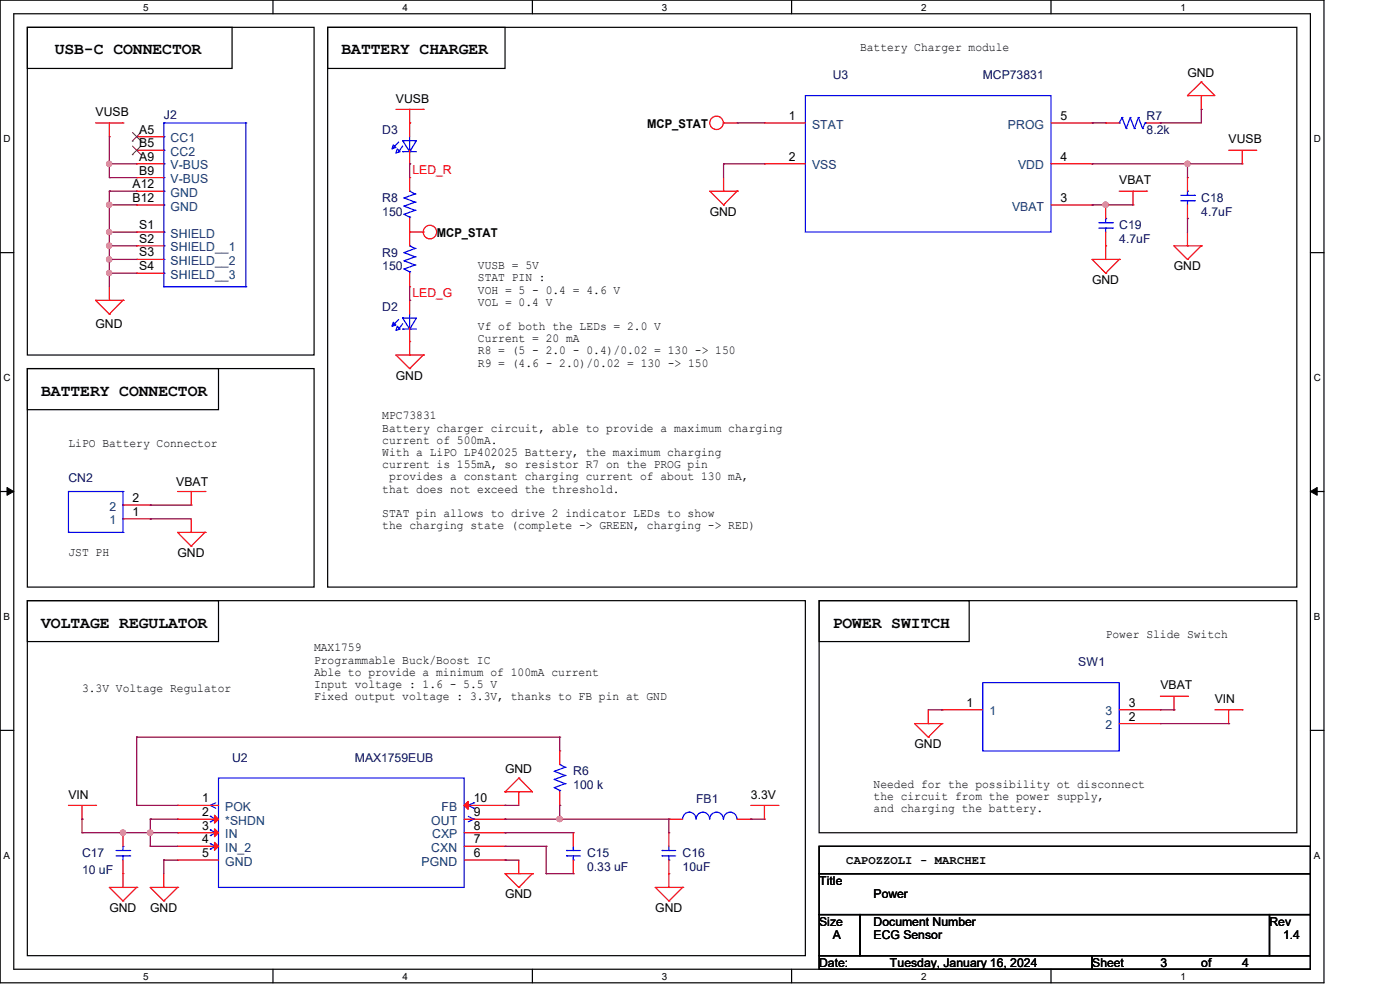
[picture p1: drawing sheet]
<svg xmlns="http://www.w3.org/2000/svg" width="297mm" height="210mm" viewBox="0 0 297 210" stroke-linecap="round" stroke-linejoin="round" font-family="sans-serif">
<path d="M0 0h280.9v208.5h-280.9zM2.9 2.9h275.1v202.7h-275.1z" fill="none" stroke="#000" stroke-width=".25"/>
<g fill="#fff">
<path d="M30.4 .3h1.1v2.4h-1.1z"/>
<path d="M30.4 205.9h1.1v2.3h-1.1z"/>
</g>
<path d="M57.9 0v2.9M57.9 205.6v2.9" fill="none" stroke="#000" stroke-width=".25"/>
<g fill="#fff">
<path d="M85.4 .3h1.1v2.4h-1.1z"/>
<path d="M85.4 205.9h1.1v2.3h-1.1z"/>
</g>
<path d="M112.9 0v2.9M112.9 205.6v2.9" fill="none" stroke="#000" stroke-width=".25"/>
<g fill="#fff">
<path d="M140.4 .3h1.2v2.4h-1.2z"/>
<path d="M140.4 205.9h1.2v2.3h-1.2z"/>
</g>
<path d="M167.9 0v2.9M167.9 205.6v2.9" fill="none" stroke="#000" stroke-width=".25"/>
<g fill="#fff">
<path d="M195.4 .3h1.2v2.4h-1.2z"/>
<path d="M195.4 205.9h1.2v2.3h-1.2z"/>
</g>
<path d="M223 0v2.9M223 205.6v2.9" fill="none" stroke="#000" stroke-width=".25"/>
<g fill="#fff">
<path d="M250.4 .3h1.2v2.4h-1.2z"/>
<path d="M250.4 205.9h1.2v2.3h-1.2z"/>
<path d="M.8 28.2h1.4v2.4h-1.4z"/>
<path d="M278.7 28.2h1.5v2.4h-1.5z"/>
<path d="M.8 78.9h1.4v2.3h-1.4z"/>
<path d="M278.7 78.9h1.5v2.3h-1.5z"/>
</g>
<path d="M0 53.6h2.9M278 53.6h2.9" fill="none" stroke="#000" stroke-width=".25"/>
<g fill="#fff">
<path d="M.8 129.6h1.3v2.3h-1.3z"/>
<path d="M278.7 129.6h1.4v2.3h-1.4z"/>
</g>
<path d="M0 104.3h2.9M278 104.3h2.9" fill="none" stroke="#000" stroke-width=".25"/>
<path d="M1.5 103.4l1.4 .9-1.4 .8zM278 104.3l1.4-.9v1.7z" fill="#000" stroke="#000" stroke-width=".21"/>
<g fill="#fff">
<path d="M.8 180.3h1.3v2.3h-1.3z"/>
<path d="M278.7 180.3h1.4v2.3h-1.4z"/>
</g>
<g fill="none" stroke="#000" stroke-width=".25">
<path d="M5.8 5.8h60.8v69.5h-60.8zM5.8 5.8h43.4v8.7h-43.4zM69.5 5.8h205.6v118.7h-205.6zM69.5 5.8h37.6v8.7h-37.6zM5.8 78.2h60.8v46.3h-60.8zM5.8 78.2h40.6v8.7h-40.6zM5.8 127.4h165.1v75.3h-165.1zM5.8 127.4h40.6v8.7h-40.6zM173.8 127.4h101.3v49.3h-101.3zM173.8 127.4h31.8v8.7h-31.8zM0 154.9h2.9M278 154.9h2.9"/>
<path d="M173.8 179.5h104.2v5.8h-104.2zM173.8 185.3h104.2v8.7h-104.2zM173.8 194h8.7v8.7h-8.7zM182.5 194h86.8v8.7h-86.8zM269.3 194h8.7v8.7h-8.7zM173.8 202.7h57.9v2.9h-57.9zM231.7 202.7h46.3v2.9h-46.3z"/>
</g>
<g fill="none" stroke="#f00" stroke-width=".25">
<path d="M254.8 17.4h.1M254.8 17.4l2.9 2.9h-5.8M254.8 17.4l-2.9 2.9M20.3 26.1h5.8M23.2 29h.1M23.2 26.1v2.9M26.1 26.1h.1M29 29h.1M29 31.9h.1M29 34.8h.1M29 37.7h.1M29 31.9h5.8"/>
<path d="M29 34.8h5.8M29 29h5.8M29 37.7h5.8M84 23.2h5.8M86.9 26.1h.1M86.9 34.8h.1M86.9 37.7h.1M86.9 23.2v5.8M86.9 31.9v2.9M86.9 37.7v2.9M89.8 23.2h.1M153.5 26.1h.1"/>
<path d="M153.5 26.1h2.9M153.5 37.7v2.9M162.2 26.1h.1M162.2 34.8h.1M162.2 26.1h8.7M162.2 34.8h8.7M223 26.1h8.7M223 34.8h8.7M231.7 34.8h.1M231.7 26.1h.1M234.6 26.1h.1M234.6 26.1h2.8"/>
<path d="M243.2 26.1h3M246.2 26.1h.1M251.9 20.3h.1M251.9 37.7h.1M251.9 37.7v2.9M254.8 20.3h.1M254.8 20.3v2.9M260.6 31.9h5.8M263.5 34.8h.1M263.5 31.9v2.9M266.4 31.9h.1M29 40.6h.1"/>
<path d="M29 49.2h.1M29 43.5h.1M29 52.2h.1M29 55h.1M29 58h.1M29 49.2h5.8M29 40.6h5.8M29 55h5.8M29 52.2h5.8M29 43.5h5.8M29 58h5.8M86.9 49.2h.1"/>
<path d="M86.9 49.2h2.9M86.9 46.4v5.8M86.9 58v2.8M89.8 49.2h.1M153.5 40.6h.1M153.5 43.5h.1M156.4 40.6h.1M156.4 40.6h-5.8l2.9 2.9M156.4 40.6l-2.9 2.9M223 43.5h8.7M231.7 43.5h.1M234.6 55h.1"/>
<path d="M234.6 58h.1M234.6 52.2h.1M234.6 43.5h.1M234.6 43.5v2.9M234.6 49.2v5.8M237.4 55h.1M237.4 40.6h5.8M237.4 55h-5.7l2.9 3M237.4 55l-2.8 3M240.4 43.5h.1M240.4 40.6v2.9M243.2 40.6h.1"/>
<path d="M251.9 52.2h.1M251.9 55h.1M251.9 46.4h.1M251.9 43.5v2.9M251.9 49.2v3M254.8 52.2h.1M254.8 52.2h-5.8l2.9 2.8M254.8 52.2l-2.9 2.8M23.2 63.7h.1M23.2 66.6h.1M23.2 60.8v2.9M26.1 63.7h.1"/>
<path d="M26.1 63.7h-5.8l2.9 2.9M26.1 63.7l-2.9 2.9M86.9 75.3h.1M86.9 78.2h.1M86.9 72.4h.1M86.9 63.7h.1M86.9 60.8h.1M86.9 63.7v2.9M86.9 69.5v5.8M89.8 75.3h.1M89.8 75.3h-5.8l2.9 2.9M89.8 75.3l-2.9 2.9"/>
<path d="M26.1 110.1h5.8M26.1 107.1h5.8M31.9 110.1h.1M31.9 107.1h.1M37.7 104.3h5.8M40.6 107.1h.1M40.6 112.9h.1M40.6 115.9h.1M40.6 104.3v2.8M40.6 110.1v2.8M43.5 104.3h.1M43.5 112.9h.1"/>
<path d="M43.5 112.9h-5.8l2.9 3M43.5 112.9l-2.9 3M118.7 159.3h.1M118.7 159.3v2.9M196.9 153.5h.1M196.9 156.4h.1M196.9 150.6v2.9M199.8 153.5h.1M199.8 150.6h.1M199.8 153.5h-5.8l2.9 2.9M199.8 153.5l-2.9 2.9M199.8 150.6h8.7"/>
<path d="M237.4 153.5h8.8M237.4 150.6h8.8M246.2 153.5h.1M246.2 150.6h.1M246.2 147.7h5.7M249 150.6h.1M249 147.7v2.9M251.9 147.7h.1M257.7 150.6h5.8M260.6 153.5h.1M260.6 150.6v2.9M263.5 150.6h.1"/>
<path d="M14.5 170.9h5.8M17.4 173.8h.1M17.4 170.9v2.9M20.3 170.9h.1M26.1 176.7h.1M26.1 176.7v2.8M37.7 170.9h.1M37.7 173.8h.1M37.7 176.7h.1M37.7 179.5h.1M37.7 170.9h8.7M37.7 173.8h8.7"/>
<path d="M37.7 176.7h8.7M37.7 179.5h8.7M98.5 170.9h8.6M98.5 173.8h8.6M98.5 176.7h8.6M98.5 179.5h8.6M107.1 168h.1M107.1 179.5h.1M107.1 176.7h.1M107.1 173.8h.1M107.1 170.9h.1M110.1 168h.1"/>
<path d="M110.1 165.1h.1M110.1 168v2.9M110.1 165.1l2.8 2.9h-5.8M110.1 165.1l-3 2.9M118.7 170.9h.1M118.7 168v2.9M121.6 176.7h.1M121.6 176.7v2.8M141.9 173.8h.1M141.9 176.7h.1M141.9 176.7v2.8M141.9 173.8h2.9"/>
<path d="M156.4 173.8h2.9M159.3 173.8h.1M159.3 170.9h5.8M162.2 173.8h.1M162.2 170.9v2.9M165.1 170.9h.1M26.1 188.3h.1M26.1 191.1h.1M26.1 185.3h.1M26.1 182.5v5.8M29 188.3h.1M29 188.3h-5.8l2.9 2.8"/>
<path d="M29 188.3l-2.9 2.8M34.8 188.3h.1M34.8 191.1h.1M34.8 185.3v3M37.7 188.3h.1M37.7 182.5h.1M37.7 188.3h-5.8l2.9 2.8M37.7 188.3l-2.9 2.8M37.7 182.5h8.7M98.5 182.5h8.6M107.1 182.5h.1M110.1 185.3h.1"/>
<path d="M110.1 188.3h.1M110.1 182.5v2.8M112.9 185.3h.1M112.9 185.3h-5.8l3 3M112.9 185.3l-2.8 3M121.6 185.3h.1M121.6 182.5v2.8M141.9 188.3h.1M141.9 191.1h.1M141.9 185.3h.1M141.9 182.5v5.8M144.8 188.3h.1"/>
<path d="M144.8 188.3h-5.8l2.9 2.8M144.8 188.3l-2.9 2.8"/>
<circle cx="152" cy="26.1" r="1.43"/>
<circle cx="91.2" cy="49.2" r="1.43"/>
</g>
<g fill="none" stroke="#00f" stroke-width=".25">
<path d="M34.8 26.1h.1M34.8 29h.1M34.8 31.9h.1M34.8 34.8h.1M34.8 37.7h.1M34.8 26.1h17.4M34.8 26.1v34.7M52.2 26.1h.1M52.2 26.1v34.7M83.4 30.7l.6 .6-.9 .3zM83.4 31.3h.1M84.3 31.6l.6 .6-.9 .3z"/>
<path d="M84.6 32.2h.1M84.6 30.1l-1.2 1.2M85.4 29.8h.1M85.4 32.2h.1M85.4 29.8h2.9l-1.4 2.4M85.4 29.8l1.5 2.4M85.4 32.2h2.9M85.4 31l-.8 1.2M86.9 32.2h.1M86.9 31.9h.1M86.9 29v2.9M170.9 20.3h52.1v28.9h-52.1z"/>
<path d="M237.4 26.1h.1M238 24.9h.1M238 24.9l.9 2.4M238 24.9l-.6 1.2M238.9 27.3h.1M239.8 24.9h.1M239.8 24.9l.9 2.4M239.8 24.9l-.9 2.4M240.7 27.3h.1M241.5 24.9h.1M241.5 24.9l.9 2.4M241.5 24.9l-.8 2.4"/>
<path d="M242.4 27.3h.1M243 26.1h.1M243 26.1l-.6 1.2M243 26.1h.2M34.8 40.6h.1M34.8 49.2h.1M34.8 43.5h.1M34.8 52.2h.1M34.8 55h.1M34.8 58h.1M85.7 45.5h.1M85.7 43.7h.1"/>
<path d="M85.7 42h.1M85.7 57.1h.1M85.7 55.3h.1M85.7 53.6h.1M85.7 45.5l1.2 .6M85.7 43.7l2.4 .9M85.7 42l2.4 .9M85.7 57.1l1.2 .6M85.7 55.3l2.4 .9M85.7 53.6l2.4 .9M86.9 40.6h.1M86.9 46.1h.1"/>
<path d="M86.9 52.2h.1M86.9 57.7h.1M86.9 46.1v.3M86.9 57.7v.3M86.9 40.6l1.2 .5M86.9 52.2l1.2 .5M88.1 44.6h.1M88.1 42.9h.1M88.1 41.1h.1M88.1 56.2h.1M88.1 54.5h.1M88.1 52.7h.1"/>
<path d="M88.1 44.6l-2.4 .9M88.1 42.9l-2.4 .8M88.1 41.1l-2.4 .9M88.1 56.2l-2.4 .9M88.1 54.5l-2.4 .8M88.1 52.7l-2.4 .9M233.1 48.4h2.9M233.1 47.2h2.9M234.6 46.4h.1M234.6 48.4h.1M234.6 46.4v.8M234.6 48.4v.8"/>
<path d="M236 48.4h.1M236 47.2h.1M250.5 42.6h2.9M250.5 41.4h2.9M251.9 40.6h.1M251.9 42.6h.1M251.9 40.6v.8M251.9 42.6v.9M253.4 42.6h.1M253.4 41.4h.1M34.8 60.8h.1M34.8 60.8h17.4"/>
<path d="M52.2 60.8h.1M83.4 68.4l.6 .6-.9 .2zM83.4 69h.1M84.3 69.2l.6 .6-.9 .3zM84.6 69.8h.1M84.6 67.8l-1.2 1.2M85.4 67.5h.1M85.4 69.8h.1M85.4 67.5h2.9l-1.4 2.3M85.4 67.5l1.5 2.3M85.4 69.8h2.9M85.4 68.7l-.8 1.1"/>
<path d="M86.9 69.8h.1M86.9 69.5h.1M86.9 66.6v2.9M14.5 112.9h.1M14.5 104.3h.1M14.5 112.9h11.6M14.5 104.3v8.6M14.5 104.3h11.6M26.1 112.9h.1M26.1 104.3h.1M26.1 110.1h.1M26.1 107.1h.1"/>
<path d="M26.1 104.3v8.6M208.5 144.8h28.9v14.5h-28.9zM26.1 179.5h.1M26.1 179.5v.9M44.6 170.9h.1M44.6 173.2h.1M44.6 174.3h.1M44.6 176.1h.1M44.6 177.2h.1M44.6 179h.1M44.6 170.9l1.2 .5M44.6 173.2l1.2 .6-1.2 .5"/>
<path d="M44.6 176.1l1.2 .6-1.2 .5M44.6 179l1.2 .5-1.2 .6M45.8 170.3l-1.2 .6M46.4 165.1h52.1v23.2h-52.1zM99.4 173.2l1.1 .6M100.5 173.8h.1M100.5 170.3h.1M100.5 171.4h.1M100.5 173.8l-1.1 .5M100.5 170.3l-1.1 .6 1.1 .5M117.6 167.1h.1M117.6 165.4h.1"/>
<path d="M117.6 163.6h.1M117.6 167.1l1.1 .6M117.6 165.4l2.3 .8M117.6 163.6l2.3 .9M118.7 162.2h.1M118.7 167.7h.1M118.7 162.2l1.2 .6M118.7 167.7v.3M119.9 166.2h.1M119.9 164.5h.1M119.9 162.8h.1M119.9 166.2l-2.3 .9"/>
<path d="M119.9 164.5l-2.3 .9M119.9 162.8l-2.3 .8M121.6 179.5v.9M141.9 179.5v.9M147.7 173.8v-.1a1.43 1.43 0 0 0-1.4-1.4 1.43 1.43 0 0 0-1.5 1.5M150.5 173.8v-.1a1.43 1.43 0 0 0-1.4-1.4 1.43 1.43 0 0 0-1.4 1.5M153.5 173.8a1.44 1.44 0 0 0-1.5-1.5 1.44 1.44 0 0 0-1.4 1.5M156.3 173.8v-.1a1.43 1.43 0 0 0-1.4-1.4 1.43 1.43 0 0 0-1.4 1.5M24.6 180.4h2.9M24.6 181.6h2.9M26.1 181.6h.1M26.1 181.6v.9"/>
<path d="M27.5 181.6h.1M27.5 180.4h.1M44.6 180.1h.1M120.2 180.4h.1M120.2 181.6h.1M120.2 180.4h2.9M120.2 181.6h2.9M121.6 182.5h.1M121.6 180.4h.1M121.6 181.6v.9M140.5 180.4h.1M140.5 181.6h.1"/>
<path d="M140.5 180.4h2.8M140.5 181.6h2.8M141.9 182.5h.1M141.9 180.4h.1M141.9 181.6v.9"/>
</g>
<g fill="#f00" stroke="#f00" stroke-width=".25">
<path d="M45.5 172.9l.9 .9-.9 .8z"/>
<path d="M45.5 175.8l.9 .9-.9 .8z"/>
<path d="M45.5 178.7l.9 .8-.9 .9z"/>
<path d="M99.3 170v1.7l-.8-.8z"/>
</g>
<path d="M28.1 29.9h.1M28.1 32.8h.1M28.1 28.1l1.8 1.8M28.1 31l1.8 1.8M29.9 28.1l-1.8 1.8M29.9 31l-1.8 1.8M29.9 29.9h.1M29.9 32.8h.1" fill="none" stroke="#804000" stroke-width=".21"/>
<g fill="none" stroke="#800040" stroke-width=".25">
<path d="M23.2 34.8h.1M23.2 37.7h.1M23.2 34.8h5.8M23.2 29v8.7M23.2 37.7h5.8M86.9 34.8h.1M86.9 34.8v2.9M153.5 34.8h.1M153.5 34.8v2.9M153.5 34.8h8.7M156.4 26.1h.1M156.4 26.1h5.8"/>
<path d="M231.7 26.1h.1M231.7 34.8h.1M231.7 34.8h31.8M231.7 26.1h2.9M246.2 26.1h.1M251.9 34.8h.1M251.9 34.8v2.9M254.8 23.2h.1M254.8 23.2v2.9h-8.6M23.2 49.2h.1M23.2 52.2h.1M23.2 55h.1"/>
<path d="M23.2 58h.1M23.2 43.5h.1M23.2 40.6h.1M23.2 43.5h5.8M23.2 40.6v20.2M23.2 49.2h5.8M23.2 52.2h5.8M23.2 55h5.8M23.2 58h5.8M23.2 40.6h5.8M231.7 43.5h.1M231.7 43.5h8.7"/>
<path d="M234.6 43.5h.1M251.9 46.4h.1M251.9 46.4v2.8M86.9 63.7h.1M86.9 60.8v2.9M31.9 107.1h.1M31.9 110.1h.1M31.9 107.1h8.7M31.9 110.1h8.7M29 156.4h.1M29 156.4v14.5M29 156.4h89.7"/>
<path d="M118.7 156.4h.1M118.7 156.4v2.9M196.9 150.6h2.9M199.8 150.6h.1M246.2 153.5h14.4M246.2 150.6h2.8M249 150.6h.1M260.6 153.5h.1M17.4 173.8h.1M17.4 176.7h.1M17.4 176.7h20.3M17.4 173.8v2.9"/>
<path d="M26.1 176.7h.1M29 170.9h.1M29 170.9h8.7M31.9 173.8h.1M31.9 176.7h.1M31.9 179.5h.1M31.9 173.8h5.8M31.9 173.8v5.7M31.9 179.5h5.8M107.1 170.9h.1M107.1 176.7h.1M107.1 173.8h.1"/>
<path d="M107.1 179.5h.1M107.1 170.9h3M107.1 173.8h34.8M107.1 176.7h14.5M107.1 179.5h8.8M115.9 179.5h.1M115.9 179.5v5.8M118.7 170.9h.1M118.7 173.8h.1M118.7 170.9v2.9M141.9 173.8h.1M141.9 173.8v2.9"/>
<path d="M159.3 173.8h.1M159.3 173.8h2.9M34.8 182.5h.1M34.8 182.5h2.9M34.8 182.5v2.8M107.1 182.5h.1M107.1 182.5h3M115.9 185.3h.1M115.9 185.3h5.7"/>
</g>
<g fill="#f0f" stroke="#f0f" stroke-width=".25">
<circle cx="118.7" cy="173.7" r=".56"/>
<circle cx="251.9" cy="34.8" r=".55"/>
<circle cx="31.9" cy="176.6" r=".56"/>
<circle cx="26.1" cy="176.6" r=".55"/>
<circle cx="234.6" cy="43.4" r=".56"/>
<circle cx="23.2" cy="34.8" r=".55"/>
<circle cx="23.2" cy="49.2" r=".55"/>
<circle cx="23.2" cy="55" r=".55"/>
<circle cx="23.2" cy="52.1" r=".55"/>
<circle cx="23.2" cy="57.9" r=".55"/>
<circle cx="23.2" cy="43.4" r=".55"/>
</g>
<g font-size="3.5">
<text x="11.6" y="11.6">USB-C CONNECTOR</text>
<text x="72.4" y="11.6">BATTERY CHARGER</text>
<text x="8.7" y="83.9">BATTERY CONNECTOR</text>
<text x="8.7" y="133.2">VOLTAGE REGULATOR</text>
<text x="176.7" y="133.2">POWER SWITCH</text>
</g>
<g font-size="2.6">
<text x="182.5" y="10.8">Battery Charger module</text>
<text x="251.9" y="16.3">GND</text>
<text x="84" y="21.8">VUSB</text>
<text x="20.3" y="24.6">VUSB</text>
<text x="29.5" y="28.4">A5</text>
<text x="137.3" y="27.1">MCP_STAT</text>
<text x="167.4" y="25.4">1</text>
<text x="225" y="25.4">5</text>
<text x="29.5" y="31.2">B5</text>
<text x="29.5" y="34.1">A9</text>
<text x="167.4" y="34.1">2</text>
<text x="225" y="34.1">4</text>
<text x="260.6" y="30.4">VUSB</text>
<text x="28.1" y="39.9">A12</text>
<text x="29.5" y="37">B9</text>
<text x="237.4" y="39.1">VBAT</text>
<text x="28.1" y="42.8">B12</text>
<text x="150.6" y="45.8">GND</text>
<text x="225" y="42.8">3</text>
<text x="29.5" y="48.6">S1</text>
<text x="29.5" y="51.5">S2</text>
<text x="92.7" y="50.2">MCP_STAT</text>
<text x="29.5" y="54.4">S3</text>
<text x="29.5" y="57.3">S4</text>
<text x="101.4" y="57.1">VUSB = 5V</text>
<text x="101.4" y="59.7">STAT PIN :</text>
<text x="249" y="57.4">GND</text>
<text x="101.4" y="62.3">VOH = 5 - 0.4 = 4.6 V</text>
<text x="101.4" y="64.9">VOL = 0.4 V</text>
<text x="231.7" y="60.3">GND</text>
<text x="20.3" y="69.5">GND</text>
<text x="101.4" y="70">Vf of both the LEDs = 2.0 V</text>
<text x="101.4" y="72.6">Current = 20 mA</text>
<text x="101.4" y="75.2">R8 = (5 - 2.0 - 0.4)/0.02 = 130 -&gt; 150</text>
<text x="101.4" y="77.8">R9 = (4.6 - 2.0)/0.02 = 130 -&gt; 150</text>
<text x="84" y="80.5">GND</text>
<text x="81.1" y="89">MPC73831</text>
<text x="14.5" y="94.7">LiPO Battery Connector</text>
<text x="81.1" y="91.6">Battery charger circuit, able to provide a maximum charging</text>
<text x="81.1" y="94.1">current of 500mA.</text>
<text x="81.1" y="96.7">With a LiPO LP402025 Battery, the maximum charging</text>
<text x="81.1" y="99.3">current is 155mA, so resistor R7 on the PROG pin</text>
<text x="82.6" y="101.9">provides a constant charging current of about 130 mA,</text>
<text x="28.1" y="106.5">2</text>
<text x="37.4" y="103.1">VBAT</text>
<text x="81.1" y="104.5">that does not exceed the threshold.</text>
<text x="28.1" y="109.4">1</text>
<text x="81.1" y="109.6">STAT pin allows to drive 2 indicator LEDs to show</text>
<text x="81.1" y="112.2">the charging state (complete -&gt; GREEN, charging -&gt; RED)</text>
<text x="14.5" y="117.9">JST PH</text>
<text x="37.7" y="118.2">GND</text>
<text x="234.6" y="135.3">Power Slide Switch</text>
<text x="66.6" y="138.2">MAX1759</text>
<text x="66.6" y="140.8">Programmable Buck/Boost IC</text>
<text x="66.6" y="143.3">Able to provide a minimum of 100mA current</text>
<text x="17.4" y="146.9">3.3V Voltage Regulator</text>
<text x="66.6" y="145.9">Input voltage : 1.6 - 5.5 V</text>
<text x="66.6" y="148.5">Fixed output voltage : 3.3V, thanks to FB pin at GND</text>
<text x="205" y="149.9">1</text>
<text x="239.5" y="149.9">3</text>
<text x="246.2" y="146.3">VBAT</text>
<text x="257.7" y="149.1">VIN</text>
<text x="239.5" y="152.9">2</text>
<text x="194" y="158.7">GND</text>
<text x="107.1" y="163.9">GND</text>
<text x="185.3" y="167.1">Needed for the possibility ot disconnect</text>
<text x="14.5" y="169.4">VIN</text>
<text x="42.9" y="170.2">1</text>
<text x="42.9" y="173.1">2</text>
<text x="100.5" y="173.1">9</text>
<text x="100.5" y="170.2">10</text>
<text x="159.3" y="169.4">3.3V</text>
<text x="185.3" y="169.7">the circuit from the power supply,</text>
<text x="185.3" y="172.3">and charging the battery.</text>
<text x="42.9" y="176">3</text>
<text x="42.9" y="178.9">4</text>
<text x="100.5" y="178.9">7</text>
<text x="100.5" y="176">8</text>
<text x="42.9" y="181.8">5</text>
<text x="100.5" y="181.8">6</text>
<text x="179.5" y="183.4">CAPOZZOLI - MARCHEI</text>
<text x="107.1" y="190.6">GND</text>
<text x="173.8" y="187.7">Title</text>
<text x="185.3" y="190.6">Power</text>
<text x="23.2" y="193.5">GND</text>
<text x="31.9" y="193.5">GND</text>
<text x="139" y="193.5">GND</text>
<text x="173.8" y="196.3">Size</text>
<text x="185.3" y="196.3">Document Number</text>
<text x="269.3" y="196.3">Rev</text>
<text x="176.7" y="199.3">A</text>
<text x="185.3" y="199.3">ECG Sensor</text>
<text x="272.2" y="199.3">1.4</text>
<text x="173.8" y="205.1">Date:</text>
<text x="188.8" y="205.1">Tuesday, January 16, 2024</text>
<text x="231.7" y="205.1">Sheet</text>
<text x="246.2" y="205.1">3</text>
<text x="254.8" y="205.1">of</text>
<text x="263.5" y="205.1">4</text>
</g>
<g font-size="2.6" fill="#000080">
<text x="176.7" y="16.8">U3</text>
<text x="208.5" y="16.8">MCP73831</text>
<text x="34.8" y="25.2">J2</text>
<text x="81.1" y="28.4">D3</text>
<text x="243.2" y="25.5">R7</text>
<text x="243.2" y="28.4">8.2k</text>
<text x="81.1" y="42.9">R8</text>
<text x="81.1" y="45.8">150</text>
<text x="254.8" y="42.9">C18</text>
<text x="254.8" y="45.8">4.7uF</text>
<text x="237.4" y="48.7">C19</text>
<text x="237.4" y="51.6">4.7uF</text>
<text x="81.1" y="54.5">R9</text>
<text x="81.1" y="57.4">150</text>
<text x="81.1" y="66">D2</text>
<text x="14.5" y="102.2">CN2</text>
<text x="228.8" y="141.4">SW1</text>
<text x="49.2" y="161.6">U2</text>
<text x="75.3" y="161.6">MAX1759EUB</text>
<text x="121.6" y="164.5">R6</text>
<text x="121.6" y="167.4">100 k</text>
<text x="147.7" y="170.3">FB1</text>
<text x="17.4" y="181.9">C17</text>
<text x="17.4" y="185.3">10 uF</text>
<text x="124.5" y="181.9">C15</text>
<text x="124.5" y="184.8">0.33 uF</text>
<text x="144.8" y="181.9">C16</text>
<text x="144.8" y="184.8">10uF</text>
</g>
<g font-size="2.6" fill="#004080">
<text x="172.3" y="27.3">STAT</text>
<text x="213.8" y="27.3">PROG</text>
<text x="36.2" y="30.2">CC1</text>
<text x="36.2" y="33.1">CC2</text>
<text x="36.2" y="35.9">V-BUS</text>
<text x="172.3" y="35.9">VSS</text>
<text x="216" y="35.9">VDD</text>
<text x="36.2" y="41.7">GND</text>
<text x="36.2" y="38.9">V-BUS</text>
<text x="36.2" y="44.7">GND</text>
<text x="214.7" y="44.7">VBAT</text>
<text x="36.2" y="50.4">SHIELD</text>
<text x="36.2" y="53.3">SHIELD__1</text>
<text x="36.2" y="56.2">SHIELD__2</text>
<text x="36.2" y="59.1">SHIELD__3</text>
<text x="23.2" y="111.3">1</text>
<text x="23.2" y="108.3">2</text>
<text x="209.9" y="151.8">1</text>
<text x="234.6" y="154.7">2</text>
<text x="234.6" y="151.8">3</text>
<text x="47.8" y="172">POK</text>
<text x="93.7" y="172">FB</text>
<text x="47.8" y="175">*SHDN</text>
<text x="47.8" y="177.8">IN</text>
<text x="91.5" y="175">OUT</text>
<text x="91.7" y="177.8">CXP</text>
<text x="47.8" y="180.7">IN_2</text>
<text x="47.8" y="183.6">GND</text>
<text x="89.4" y="183.6">PGND</text>
<text x="91.5" y="180.7">CXN</text>
</g>
<g font-size="2.6" fill="#f00">
<text x="87.5" y="36.9">LED_R</text>
<text x="87.5" y="62.9">LED_G</text>
</g>
<g font-size="2.1">
<text x="30.4" y="2.2">5</text>
<text x="85.4" y="2.2">4</text>
<text x="140.4" y="2.2">3</text>
<text x="195.4" y="2.2">2</text>
<text x="250.4" y="2.2">1</text>
<text x=".8" y="30.1">D</text>
<text x="278.7" y="30.1">D</text>
<text x=".8" y="80.8">C</text>
<text x="278.7" y="80.8">C</text>
<text x=".8" y="131.5">B</text>
<text x="278.7" y="131.5">B</text>
<text x=".8" y="182.2">A</text>
<text x="278.7" y="182.2">A</text>
<text x="30.4" y="207.8">5</text>
<text x="85.4" y="207.8">4</text>
<text x="140.4" y="207.8">3</text>
<text x="195.4" y="207.8">2</text>
<text x="250.4" y="207.8">1</text>
</g>
</svg>
